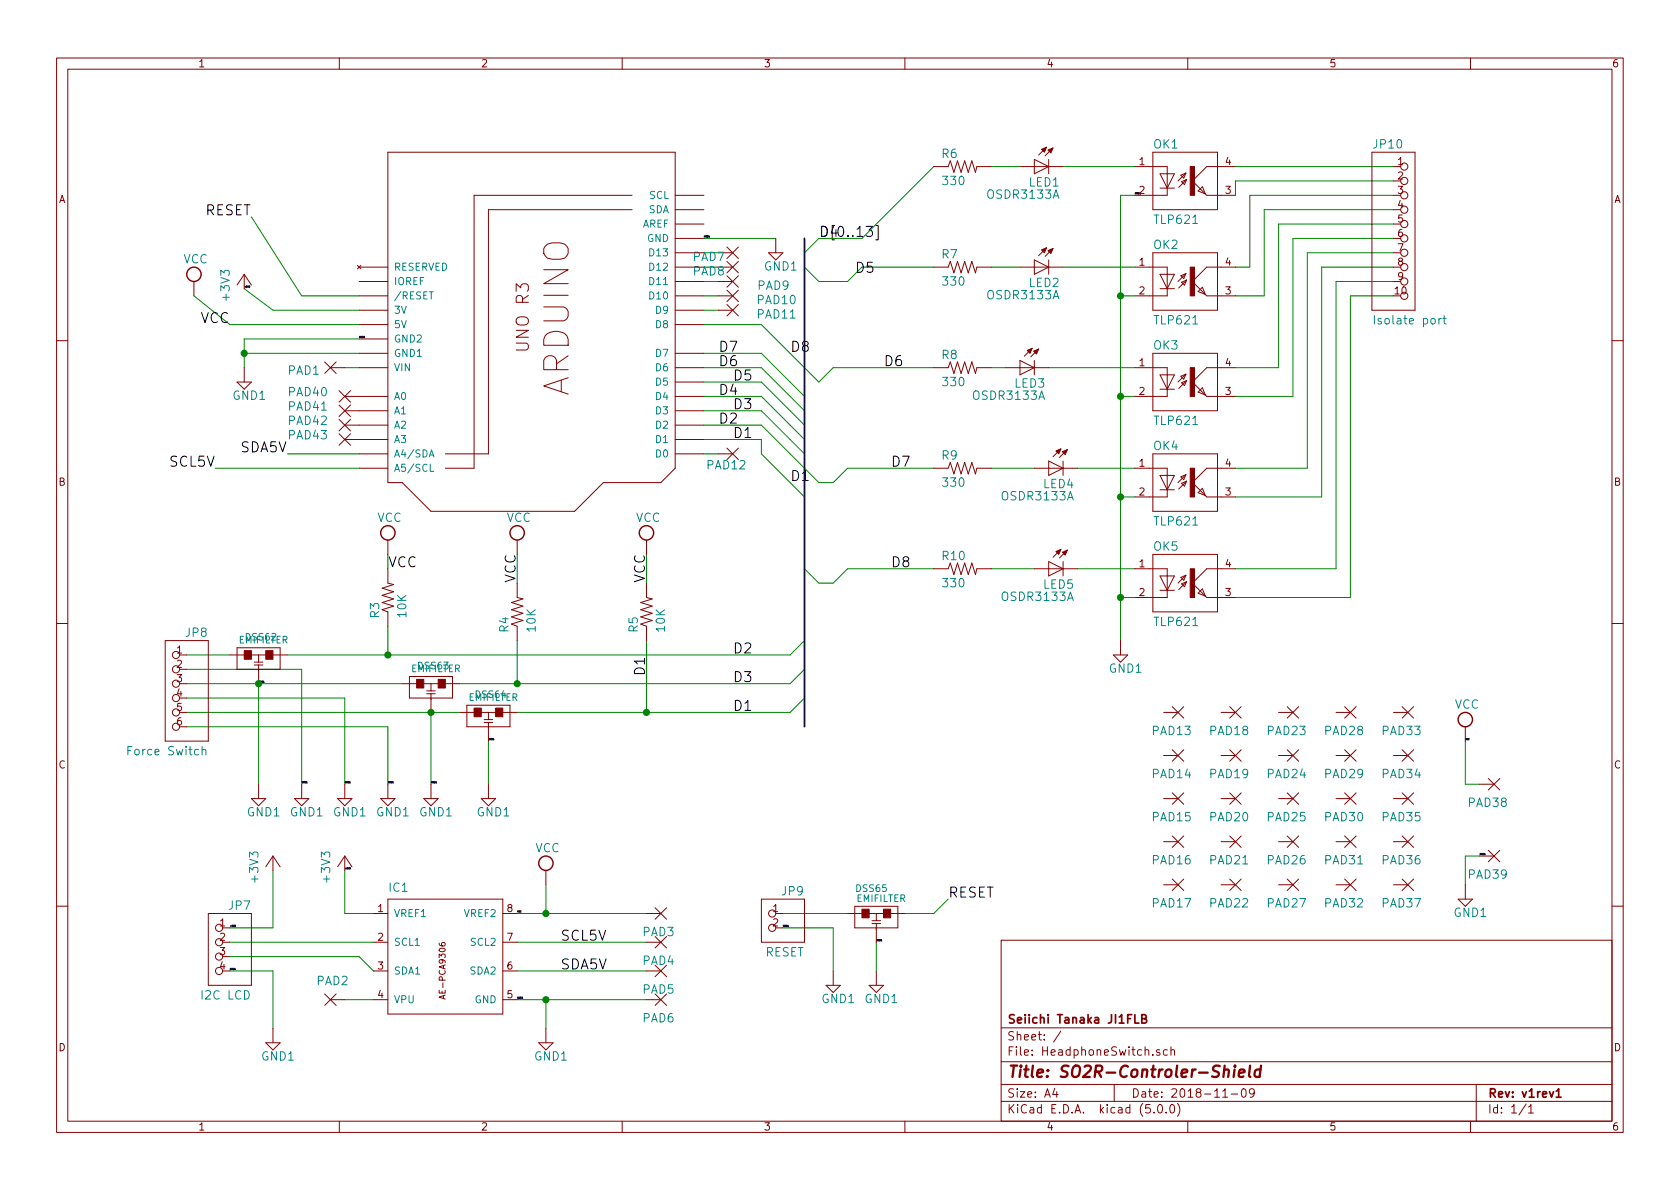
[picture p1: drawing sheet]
<svg xmlns="http://www.w3.org/2000/svg" width="297mm" height="210mm" viewBox="0 0 297 210" stroke-linecap="round" stroke-linejoin="round" font-family="sans-serif">
<g fill="none" stroke="#840000" stroke-width=".18">
<path d="M10 10.3h277v189.9h-277zM12 12.2h273v186.1h-273zM60 10.3v1.9M110 10.3v1.9M160 10.3v1.9M210 10.3v1.9M260 10.3v1.9M68.6 26.9h50.8v55.9l-2.6 2.5h-10.1l-5.1 5.1h-25.4l-5.1-5.1h-2.5zM111.8 34.5h-28v48.3h-5.1M111.8 37.1h-25.4v43.2h-7.7M119.4 37.1h5.1M119.4 34.5h5.1"/>
<path d="M119.4 39.6h5.1M165.1 29.5h2.5l.4-1.1 .7 2.1 .6-2.1 .6 2.1 .7-2.1 .6 2.1 .6-2.1 .7 2.1 .2-1h2.6M180.3 29.5h7.7M182.9 28.2l2.5 1.3-2.5 1.2zM185 26l-1.4 1.4M185.4 28.2v2.5M186.2 26.2l-1.4 1.4M200.7 29.5h5.7v5h-5.7M203.8 26.9h11.5v10.2h-11.5zM205.1 33.3h2.5M205.1 30.7h2.5l-1.2 2.6zM208.8 31l.9-.4-.4 .9z"/>
<path d="M208.9 32.1l.9-.4-.4 .9zM209.7 30.6l-1.4 1.4M209.8 31.7l-1.4 1.4M211.8 33.8l.8-.8 .5 1.3zM218.4 29.5h-5l-2.6 2.5 2.6 2.5h5M242.6 26.9h7.6v28h-7.6zM246.4 29.5h1.2M246.4 37.1h1.2M246.4 34.5h1.2M246.4 32h1.2M246.4 39.6h1.2M34.3 49.8v2.5"/>
<path d="M43.2 48.5l-1.3 1.9M43.2 48.5l1.2 1.9M43.2 48.5v2.5M63.2 46.9l.6 .6M63.5 47.2h5.1M63.5 54.9h5.1M63.5 52.3h5.1M63.5 49.8h5.1M63.5 57.4h5.1M63.5 59.9h5.1M63.8 46.9l-.6 .6M119.4 47.2h5.1"/>
<path d="M119.4 54.9h5.1M119.4 44.7h5.1M119.4 52.3h5.1M119.4 42.2h5.1M119.4 49.8h5.1M119.4 57.4h5.1M127 47.2h2.5M127 54.9h2.5M127 44.7h2.5M127 52.3h2.5M127 49.8h2.5M128.5 51.3l2.1 2"/>
<path d="M128.5 48.8l2.1 2M128.5 46.2l2.1 2.1M128.5 43.7l2.1 2M128.5 53.8l2.1 2.1M130.6 51.3l-2.1 2M130.6 48.8l-2.1 2M130.6 46.2l-2.1 2.1M130.6 43.7l-2.1 2M130.6 53.8l-2.1 2.1M135.9 44.7h2.5l-1.2 1.3zM137.2 42.2v2.5M165.1 47.2h2.5l.4-1 .7 2.1 .6-2.1 .6 2.1 .7-2.1 .6 2.1 .6-2.1 .7 2.1 .2-1.1h2.6"/>
<path d="M180.3 47.2h7.7M182.9 46l2.5 1.2-2.5 1.3zM185 43.8l-1.4 1.4M185.4 46v2.5M186.2 43.9l-1.4 1.4M200.7 47.2h5.7v5.1h-5.7M203.8 44.7h11.5v10.2h-11.5zM205.1 51h2.5M205.1 48.5h2.5l-1.2 2.5zM208.8 48.8l.9-.4-.4 .9zM208.9 49.9l.9-.4-.4 .9zM209.7 48.4l-1.4 1.4"/>
<path d="M209.8 49.5l-1.4 1.4M211.8 51.6l.8-.8 .5 1.3zM218.4 47.2h-5l-2.6 2.6 2.6 2.5h5M246.4 47.2h1.2M246.4 44.7h1.2M246.4 42.2h1.2M246.4 49.8h1.2M10 60.2h2M41.9 67.6h2.5l-1.2 1.2zM43.2 65v2.6M57.4 64l2 2M58.4 65h2.6"/>
<path d="M59.4 64l-2 2M59.9 69.1l2.1 2M59.9 71.6l2.1 2.1M59.9 74.2l2.1 2M59.9 76.7l2.1 2M61 72.6h7.6M61 70.1h7.6M61 75.2h7.6M61 77.7h7.6M62 69.1l-2.1 2M62 71.6l-2.1 2.1M62 74.2l-2.1 2"/>
<path d="M62 76.7l-2.1 2M63.5 65h5.1M63.5 62.5h5.1M119.4 65h5.1M119.4 72.6h5.1M119.4 62.5h5.1M119.4 70.1h5.1M119.4 67.6h5.1M119.4 75.2h5.1M119.4 77.7h5.1M128.5 79.2l2.1 2.1M130.6 79.2l-2.1 2.1"/>
<path d="M165.1 65h2.5l.4-1 .7 2 .6-2 .6 2 .7-2 .6 2 .6-2 .7 2 .2-1h2.6M177.8 65h7.6M180.3 63.7l2.6 1.3-2.6 1.3zM182.5 61.6l-1.4 1.4M182.9 63.7v2.6M183.6 61.7l-1.4 1.4M187.6 79.4l-1.4 1.4M188.7 79.5l-1.4 1.4M200.7 65h5.7v5.1h-5.7M203.8 62.5h11.5v10.1h-11.5zM205.1 68.8h2.5M205.1 66.3h2.5l-1.2 2.5z"/>
<path d="M208.8 66.5l.9-.3-.4 .9zM208.9 67.7l.9-.4-.4 .9zM209.7 66.2l-1.4 1.4M209.8 67.3l-1.4 1.4M211.8 69.3l.8-.7 .5 1.2zM218.4 65h-5l-2.6 2.6 2.6 2.5h5M285 60.2h2M63.5 82.8h5.1M63.5 80.3h5.1M68.6 95.5v2.5M91.4 95.5v2.5M114.3 95.5v2.5"/>
<path d="M119.4 80.3h5.1M127 80.3h2.5M165.1 82.8h2.5l.4-1 .7 2 .6-2 .6 2 .7-2 .6 2 .6-2 .7 2 .2-1h2.6M182.9 82.8h7.6M185.4 81.5l2.6 1.3-2.6 1.3zM185.4 99.3l2.6 1.3-2.6 1.2zM187.6 97.1l-1.4 1.4M188 81.5v2.6M188 99.3v2.5M188.7 97.3l-1.4 1.4M200.7 82.8h5.7v5.1h-5.7M203.8 80.3h11.5v10.1h-11.5z"/>
<path d="M203.8 98h11.5v10.2h-11.5zM205.1 86.6h2.5M205.1 84.1h2.5l-1.2 2.5zM208.8 84.3l.9-.4-.4 .9zM208.9 85.5l.9-.4-.4 .9zM209.7 83.9l-1.4 1.4M209.8 85.1l-1.4 1.4M211.8 87.1l.8-.7 .5 1.2zM218.4 82.8h-5l-2.6 2.5 2.6 2.6h5M10 110.3h2M29.2 113.3h7.6v17.8h-7.6zM31.7 115.8h1.3"/>
<path d="M31.7 118.4h1.3M40.6 115.8h2.6M41.9 114.5h7.6v3.9h-7.6zM44.4 115.8h2.6M45 117.1h1.5M45 117.6h1.5M45.7 115.8v1.3M45.7 117.6v3.3M48.3 115.8h2.5M68.6 100.6v2.5l1 .3-2 .6 2 .6-2 .7 2 .6-2 .6 2 .7-2 .6 1 .4v2.5M72.4 119.6h7.6v3.8h-7.6zM91.4 103.1v2.6l1.1 .2-2.1 .6 2.1 .7-2.1 .6 2.1 .7-2.1 .6 2.1 .6-2.1 .7 1 .3v2.6"/>
<path d="M114.3 103.1v2.6l1 .2-2 .6 2 .7-2 .6 2 .7-2 .6 2 .6-2 .7 1 .3v2.6M165.1 100.6h2.5l.4-1 .7 2 .6-2 .6 2 .7-2 .6 2 .6-2 .7 2 .2-1h2.6M182.9 100.6h7.6M196.8 115.8h2.6l-1.3 1.3zM198.1 113.3v2.5M200.7 100.6h5.7v5.1h-5.7M205.1 104.4h2.5M205.1 101.8h2.5l-1.2 2.6zM208.8 102.1l.9-.4-.4 .9zM208.9 103.2l.9-.3-.4 .9zM209.7 101.7l-1.4 1.4M209.8 102.9l-1.4 1.4"/>
<path d="M211.8 104.9l.8-.8 .5 1.3zM218.4 100.6h-5l-2.6 2.5 2.6 2.6h5M285 110.3h2M31.7 120.9h1.3M31.7 123.4h1.3M31.7 126h1.3M31.7 128.5h1.3M45.7 138.7v2.5M53.3 138.7v2.5M61 138.7v2.5M68.6 138.7v2.5M71.1 120.9h2.6"/>
<path d="M74.9 120.9h2.6M75.4 122.2h1.6M75.4 122.7h1.6M76.2 120.9v1.3M76.2 122.7v3.3M76.2 138.7v2.5M78.7 120.9h2.6M81.3 126h2.5M82.5 124.7h7.7v3.8h-7.7zM85.1 126h2.5M85.6 127.2h1.5M85.6 127.8h1.5"/>
<path d="M86.4 126v1.2M86.4 127.8v3.3M86.4 138.7v2.5M88.9 126h2.5M205.7 126h2.6M205.7 133.6h2.6M207.3 125l2 2M207.3 132.6l2 2M209.3 125l-2 2M209.3 132.6l-2 2M215.9 126h2.5M215.9 133.6h2.5"/>
<path d="M217.4 125l2.1 2M217.4 132.6l2.1 2M219.5 125l-2.1 2M219.5 132.6l-2.1 2M226.1 126h2.5M226.1 133.6h2.5M227.6 125l2 2M227.6 132.6l2 2M229.6 125l-2 2M229.6 132.6l-2 2M236.2 126h2.6M236.2 133.6h2.6"/>
<path d="M237.7 125l2.1 2M237.7 132.6l2.1 2M239.8 125l-2.1 2M239.8 132.6l-2.1 2M246.4 126h2.5M246.4 133.6h2.5M247.9 125l2 2M247.9 132.6l2 2M249.9 125l-2 2M249.9 132.6l-2 2M259.1 128.5v2.6M261.6 138.7h2.6"/>
<path d="M263.1 137.7l2.1 2M265.2 137.7l-2.1 2M44.4 141.2h2.6l-1.3 1.3zM48.3 151.4l-1.3 1.9M48.3 151.4l1.2 1.9M48.3 151.4v2.5M52.1 141.2h2.5l-1.3 1.3zM59.7 141.2h2.5l-1.2 1.3zM61 151.4l-1.3 1.9M61 151.4l1.2 1.9M61 151.4v2.5M67.3 141.2h2.5l-1.2 1.3z"/>
<path d="M68.6 159h20.3v20.3h-20.3zM74.9 141.2h2.6l-1.3 1.3zM85.1 141.2h2.5l-1.2 1.3zM96.5 153.9v2.6M134.6 159h7.6v7.6h-7.6zM205.7 141.2h2.6M205.7 148.8h2.6M205.7 156.5h2.6M207.3 140.2l2 2M207.3 147.8l2 2.1M207.3 155.4l2 2.1M209.3 155.4l-2 2.1"/>
<path d="M209.3 140.2l-2 2M209.3 147.8l-2 2.1M215.9 141.2h2.5M215.9 148.8h2.5M215.9 156.5h2.5M217.4 140.2l2.1 2M217.4 147.8l2.1 2.1M217.4 155.4l2.1 2.1M219.5 140.2l-2.1 2M219.5 147.8l-2.1 2.1M219.5 155.4l-2.1 2.1M226.1 141.2h2.5"/>
<path d="M226.1 148.8h2.5M226.1 156.5h2.5M227.6 140.2l2 2M227.6 147.8l2 2.1M227.6 155.4l2 2.1M229.6 140.2l-2 2M229.6 147.8l-2 2.1M229.6 155.4l-2 2.1M236.2 141.2h2.6M236.2 148.8h2.6M236.2 156.5h2.6M237.7 140.2l2.1 2"/>
<path d="M237.7 147.8l2.1 2.1M237.7 155.4l2.1 2.1M239.8 140.2l-2.1 2M239.8 147.8l-2.1 2.1M239.8 155.4l-2.1 2.1M246.4 141.2h2.5M246.4 148.8h2.5M246.4 156.5h2.5M247.9 140.2l2 2M247.9 147.8l2 2.1M247.9 155.4l2 2.1M249.9 140.2l-2 2"/>
<path d="M249.9 147.8l-2 2.1M249.9 155.4l-2 2.1M257.8 159h2.5l-1.2 1.3zM259.1 156.5v2.5M261.6 151.4h2.6M263.1 150.4l2.1 2M265.2 150.4l-2.1 2M10 160.2h2M36.8 161.5h7.6v12.7h-7.6zM39.4 166.6h1.2M39.4 171.7h1.2M39.4 164.1h1.2"/>
<path d="M39.4 169.2h1.2M57.4 175.8l2 2M58.4 176.8h2.6M59.4 175.8l-2 2M66 161.5h2.6M66 166.6h2.6M66 171.7h2.6M66 176.8h2.6M77.6 166.8l.1 .3 .2 .1 .6 .1 .2-.2-.1-.4-.5 .1v.3l.2 .2M78.7 176l-1.1 .3 1.1 .4M88.9 161.5h2.5M88.9 166.6h2.5"/>
<path d="M88.9 171.7h2.5M88.9 176.8h2.5M114.3 161.5h2.5M114.3 166.6h2.5M114.3 171.7h2.5M114.3 176.8h2.5M115.8 160.5l2.1 2.1M115.8 165.6l2.1 2M115.8 170.7l2.1 2M115.8 175.8l2.1 2M117.9 175.8l-2.1 2M117.9 160.5l-2.1 2.1"/>
<path d="M117.9 165.6l-2.1 2M117.9 170.7l-2.1 2M137.2 161.5h1.2M137.2 164.1h1.2M146 174.2h2.6l-1.3 1.3zM147.3 171.7v2.5M149.9 161.5h2.5M151.1 160.3h7.6v3.8h-7.6zM153.7 161.5h2.5M153.7 174.2h2.5l-1.3 1.3zM154.2 162.8h1.5M154.2 163.3h1.5"/>
<path d="M154.9 161.5v1.3M154.9 163.3v3.3M154.9 171.7v2.5M157.5 161.5h2.5M177 166.3h108v32h-108zM285 160.2h2M47 184.4h2.5l-1.2 1.3zM48.3 181.9v2.5M60 198.3v1.9M95.2 184.4h2.6l-1.3 1.3zM96.5 181.9v2.5M110 198.3v1.9"/>
<path d="M160 198.3v1.9M177 194.8h108M177 191.8h108M177 187.8h108M177 181.8h108M186.5 192.5l-.4 1h1M186.8 193v1M187.6 182.3l-1.3 2M197 191.8v3M203.8 186.5v.1M204 196.7v.1M204.8 195.5l.4-.2a.94 .94 0 0 1 0 1.5 .79 .79 0 0 1-.4-1.3z"/>
<path d="M205.1 185.7l-.4-.1-.2 .2v.2l.6 .2v.3h-.6M206.2 196.7v.1M206.4 185.7l-.4-.1-.3 .3 .1 .6h.6M207 195.4l.3-.1a.94 .94 0 0 1 0 1.5 .82 .82 0 0 1-.3-1.4zM207 185.7l.3-.1 .3 .1 .1 .9M207 185.1v1.5M208.2 195.1a1.71 1.71 0 0 1 0 2.3M210 198.3v1.9M216.2 194h.8M217.7 193.5h1.1M219.6 192.7l.4-.2a.94 .94 0 0 1 0 1.5 .82 .82 0 0 1-.4-1.3zM221.8 193.2l-.3 .3h-.3l-.3-.3v-.4l.2-.2 .4-.1 .2 .2a1.13 1.13 0 0 1-.2 1.2l-.4 .1"/>
<path d="M260 198.3v1.9M261 191.8v6.5M269.8 195.2l-1.2 2M270.3 195.8l.4-.5v1.5M270.3 196.8h.8"/>
<circle cx="248.3" cy="34.5" r=".63"/>
<circle cx="248.3" cy="29.5" r=".63"/>
<circle cx="248.3" cy="37.1" r=".63"/>
<circle cx="248.3" cy="39.6" r=".63"/>
<circle cx="248.3" cy="32" r=".63"/>
<circle cx="248.3" cy="52.3" r=".63"/>
<circle cx="248.3" cy="42.2" r=".63"/>
<circle cx="248.3" cy="47.2" r=".63"/>
<circle cx="248.3" cy="49.8" r=".63"/>
<circle cx="248.3" cy="44.7" r=".63"/>
<circle cx="31.1" cy="118.4" r=".63"/>
<circle cx="31.1" cy="115.8" r=".63"/>
<circle cx="31.1" cy="123.4" r=".63"/>
<circle cx="31.1" cy="120.9" r=".63"/>
<circle cx="31.1" cy="126" r=".63"/>
<circle cx="31.1" cy="128.5" r=".63"/>
<circle cx="38.7" cy="166.6" r=".63"/>
<circle cx="38.7" cy="169.2" r=".63"/>
<circle cx="38.7" cy="164.1" r=".63"/>
<circle cx="38.7" cy="171.7" r=".63"/>
<circle cx="136.5" cy="161.5" r=".63"/>
<circle cx="136.5" cy="164.1" r=".63"/>
</g>
<path d="M200.7 179.4v1.5h.7M201.9 180.1h.5l.2-.1 .1-.3-.3-.3h-.5v1.5h.6l.2-.3a.41 .41 0 0 0-.3-.5M275.2 193l.4-.5v1.5M275.2 194h.8" fill="none" stroke="#840000" stroke-width=".3"/>
<path d="M216.4 189.3a.52 .52 0 0 1 .9 .1l-.2 1M218.3 189.1l-.2 1.3M218.4 188.4l-.1 .2M219 189.8l1-.2v-.4l-.6-.1-.3 .3v.9l.2 .1 .5-.1M221 188.4l-.2 1.8 .3 .2M222.9 189.2a.68 .68 0 0 0-1 .3l-.1 .6 .1 .2 .2 .1 .6-.1M223 188.4l-.3 2" fill="none" stroke="#840000" stroke-width=".41"/>
<path d="M154.8 39.9h.5v2.5h-.5M44 50.6h.2l-.1 .1v.1h-.1M153.1 40h1.2l-.7 .7a.49 .49 0 0 1 .7 .3v.5l-.2 .2-.7 .1-.3-.1M61.8 153.4h.2l-.2 .1 .1 .2h-.1M41.5 163.6h.1l-.1 .1 .1 .1h-.1" fill="none" stroke="#000" stroke-width=".18"/>
<g fill="none" stroke="#008400" stroke-width=".18">
<path d="M44.4 38.3l8.9 14h10.2M165.1 29.5l-12.7 12.7h-7.6l-2.6 2.5M175.3 29.5h5M188 29.5h12.7M200.7 34.5h-2.6v78.8M218.4 29.5h28M246.4 34.5h-25.4v12.7h-2.6M246.4 32h-28v2.5M246.4 37.1h-22.9v15.2h-5.1M246.4 39.6h-20.3v25.4h-7.7M34.3 52.3l6.3 5.1h22.9M43.2 51l5.1 3.9h15.2"/>
<path d="M63.5 59.9h-20.3v5.1M124.5 52.3h2.5M124.5 57.4h10.1l10.2 10.2 2.5-2.6h17.8M124.5 42.2h12.7M124.5 49.8h2.5M124.5 54.9h2.5M142.2 47.2l2.6 2.6h5.1l2.5-2.6h12.7M175.3 47.2h5M188 47.2h12.7M198.1 52.3h2.6M246.4 47.2h-12.7v40.7h-15.3M246.4 44.7h-15.3v38.1h-12.7"/>
<path d="M246.4 49.8h-10.2v50.8h-17.8M246.4 52.3h-7.6v53.4h-20.4M246.4 42.2h-17.8v27.9h-10.2M43.2 62.5h20.3M61 65h2.5M124.5 75.2h10.1l10.2 10.1h2.5l2.6-2.5h15.2M124.5 65h10.1l7.6 7.6M124.5 70.1h10.1l7.6 7.6M124.5 67.6h10.1l7.6 7.6M124.5 72.6h10.1l7.6 7.7M124.5 77.7h10.1v2.6l7.6 7.6M124.5 62.5h10.1l7.6 7.6"/>
<path d="M175.3 65h2.5M185.4 65h15.3M198.1 70.1h2.6M38.1 82.8h25.4M50.8 80.3h12.7M91.4 98v5.1M114.3 98v5.1M124.5 80.3h2.5M175.3 82.8h7.6M190.5 82.8h10.2M198.1 87.9h2.6M33 115.8h7.6"/>
<path d="M33 118.4h20.3v20.3M68.6 110.7v5.1M91.4 113.3v7.6M114.3 113.3v12.7M142.2 100.6l2.6 2.5h2.5l2.6-2.5h15.2M142.2 113.3l-2.5 2.5h-88.9M142.2 118.4l-2.5 2.5h-58.4M175.3 100.6h7.6M190.5 100.6h10.2M198.1 105.7h2.6M33 123.4h28v15.3M33 128.5h35.6v10.2"/>
<path d="M33 120.9h38.1M33 126h48.3M45.7 120.9v17.8M76.2 126v12.7M86.4 131.1v7.6M142.2 123.4l-2.5 2.6h-48.3M259.1 131.1v7.6h2.5M48.3 153.9v10.2h-7.7M61 153.9v7.6h5M96.5 156.5v5M167.6 159l-2.5 2.5h-5.1M261.6 151.4h-2.5v5.1"/>
<path d="M40.6 171.7h7.7v10.2M40.6 166.6h25.4M40.6 169.2h22.9l2.5 2.5M61 176.8h5M91.4 161.5h22.9M91.4 171.7h22.9M91.4 166.6h22.9M91.4 176.8h22.9M96.5 176.8v5.1M138.4 161.5h11.5M138.4 164.1h8.9v7.6M154.9 166.6v5.1"/>
</g>
<g fill="#008400" stroke="#008400" stroke-width=".25">
<circle cx="68.6" cy="115.8" r=".51"/>
<circle cx="91.4" cy="120.9" r=".51"/>
<circle cx="114.3" cy="126" r=".51"/>
<circle cx="43.2" cy="62.5" r=".51"/>
<circle cx="96.5" cy="176.8" r=".51"/>
<circle cx="198.1" cy="52.3" r=".51"/>
<circle cx="198.1" cy="70.1" r=".51"/>
<circle cx="198.1" cy="87.9" r=".51"/>
<circle cx="198.1" cy="105.7" r=".51"/>
<circle cx="96.5" cy="161.5" r=".51"/>
<circle cx="45.7" cy="120.9" r=".51"/>
<circle cx="76.2" cy="126" r=".51"/>
</g>
<g fill="#840000" stroke="#840000" stroke-width=".18">
<path d="M184.1 26.4l.9-.4-.3 .9z"/>
<path d="M185.3 26.5l.9-.3-.4 .8z"/>
<path d="M184.1 44.2l.9-.4-.3 .9z"/>
<path d="M185.3 44.3l.9-.4-.4 .9z"/>
<path d="M181.6 62l.9-.4-.4 .9z"/>
<path d="M182.8 62.1l.8-.4-.3 .9z"/>
<path d="M186.7 79.8l.9-.4-.4 .9z"/>
<path d="M187.8 79.9l.9-.4-.4 .9z"/>
<path d="M186.7 97.5l.9-.4-.4 .9z"/>
<path d="M187.8 97.7l.9-.4-.4 .9z"/>
<path d="M210.4 29.5h.8v5h-.8z"/>
<path d="M210.4 47.2h.8v5.1h-.8z"/>
<path d="M210.4 65h.8v5.1h-.8z"/>
<path d="M210.4 82.8h.8v5.1h-.8z"/>
<path d="M210.4 100.6h.8v5.1h-.8z"/>
<path d="M43.2 115.1h1.2v1.5h-1.2z"/>
<path d="M47 115.1h1.3v1.5h-1.3z"/>
<path d="M73.7 120.1h1.2v1.6h-1.2z"/>
<path d="M77.5 120.1h1.2v1.6h-1.2z"/>
<path d="M83.8 125.2h1.3v1.5h-1.3z"/>
<path d="M87.6 125.2h1.3v1.5h-1.3z"/>
<path d="M152.4 160.8h1.3v1.5h-1.3z"/>
<path d="M156.2 160.8h1.3v1.5h-1.3z"/>
</g>
<path d="M75.9 51.6h.7M243 55.8v1.5M254.8 56.3l-.4 .3M255.1 56.3h.6M255.3 55.8v1.3l.4 .2M75.9 80.8l.4-1.3 .4 1.3M76 80.5h.6M76.1 82.1v1.3h.6M35.7 132.6h.1a.37 .37 0 0 1 .6 .1v.8M35.7 132v1.5" fill="none" stroke="#008484" stroke-width=".18"/>
<g fill="none" stroke="#840000" stroke-width=".25">
<circle cx="34.3" cy="48.5" r="1.27"/>
<circle cx="68.6" cy="94.2" r="1.27"/>
<circle cx="91.4" cy="94.2" r="1.27"/>
<circle cx="114.3" cy="94.2" r="1.27"/>
<circle cx="259.1" cy="127.2" r="1.27"/>
<circle cx="96.5" cy="152.6" r="1.27"/>
</g>
<path d="M142.2 42.2v86.3" fill="none" stroke="#000084" stroke-width=".3"/>
<text font-size="6" fill="#840000" x="100.7" y="70.1" transform="rotate(-90 100.7 70.1)">ARDUINO</text>
<text font-size="3" fill="#840000" x="93.5" y="61.8" transform="rotate(-90 93.5 61.8)">UNO R3</text>
<text font-size="2.8" fill="#840000" x="178" y="190.5">Title: SO2R-Controler-Shield</text>
<g font-size="2.5">
<text x="36.2" y="38.1">RESET</text>
<text x="144.8" y="41.9">D[0..13]</text>
<text x="144.8" y="41.9">D4</text>
<text x="151.1" y="48.3">D5</text>
<text x="35.4" y="57.1">VCC</text>
<text x="127" y="64.8">D6</text>
<text x="127" y="62.2">D7</text>
<text x="139.7" y="62.2">D8</text>
<text x="156.2" y="64.8">D6</text>
<text x="127" y="69.8">D4</text>
<text x="129.5" y="67.3">D5</text>
<text x="127" y="74.9">D2</text>
<text x="129.5" y="72.4">D3</text>
<text x="129.5" y="77.5">D1</text>
<text x="30.1" y="82.5">SCL5V</text>
<text x="42.5" y="80">SDA5V</text>
<text x="157.5" y="82.5">D7</text>
<text x="139.7" y="85.1">D1</text>
<text x="68.6" y="100.3">VCC</text>
<text x="157.5" y="100.3">D8</text>
<text x="91.2" y="103.1" transform="rotate(-90 91.2 103.1)">VCC</text>
<text x="114" y="103.1" transform="rotate(-90 114 103.1)">VCC</text>
<text x="114" y="119.6" transform="rotate(-90 114 119.6)">D1</text>
<text x="129.5" y="115.6">D2</text>
<text x="129.5" y="120.6">D3</text>
<text x="129.5" y="125.7">D1</text>
<text x="167.6" y="158.7">RESET</text>
<text x="99.1" y="166.4">SCL5V</text>
<text x="99.1" y="171.4">SDA5V</text>
</g>
<g font-size="2.1" fill="#008484">
<text x="166.6" y="27.9">R6</text>
<text x="204" y="26.3">OK1</text>
<text x="243" y="26.3">JP10</text>
<text x="166.9" y="32.7">330</text>
<text x="174.8" y="35.1">OSDR3133A</text>
<text x="182" y="33">LED1</text>
<text x="204.3" y="39.6">TLP621</text>
<text x="32.4" y="46.6">VCC</text>
<text x="122.6" y="46.2">PAD7</text>
<text x="135.2" y="47.8">GND1</text>
<text x="166.6" y="45.7">R7</text>
<text x="204" y="44">OK2</text>
<text x="40.6" y="53" transform="rotate(-90 40.6 53)">+3V3</text>
<text x="122.6" y="48.7">PAD8</text>
<text x="134" y="53.8">PAD10</text>
<text x="134" y="51.3">PAD9</text>
<text x="166.9" y="50.5">330</text>
<text x="174.8" y="52.9">OSDR3133A</text>
<text x="182" y="50.8">LED2</text>
<text x="134" y="56.3">PAD11</text>
<text x="204.3" y="57.4">TLP621</text>
<text x="243.6" y="57.4">Isolate port</text>
<text x="166.6" y="63.5">R8</text>
<text x="204" y="61.8">OK3</text>
<text x="41.2" y="70.7">GND1</text>
<text x="51" y="66.3">PAD1</text>
<text x="51.1" y="70.1">PAD40</text>
<text x="166.9" y="68.3">330</text>
<text x="172.3" y="70.7">OSDR3133A</text>
<text x="179.4" y="68.5">LED3</text>
<text x="51.1" y="72.6">PAD41</text>
<text x="51.1" y="75.2">PAD42</text>
<text x="51.1" y="77.7">PAD43</text>
<text x="204.3" y="75.2">TLP621</text>
<text x="125.1" y="83">PAD12</text>
<text x="166.6" y="81.3">R9</text>
<text x="204" y="79.6">OK4</text>
<text x="166.9" y="86.1">330</text>
<text x="177.3" y="88.5">OSDR3133A</text>
<text x="184.5" y="86.3">LED4</text>
<text x="66.7" y="92.3">VCC</text>
<text x="89.6" y="92.3">VCC</text>
<text x="112.4" y="92.3">VCC</text>
<text x="204.3" y="92.9">TLP621</text>
<text x="166.7" y="99.1">R10</text>
<text x="204" y="97.4">OK5</text>
<text x="166.9" y="103.9">330</text>
<text x="177.3" y="106.3">OSDR3133A</text>
<text x="184.5" y="104.1">LED5</text>
<text x="32.9" y="112.6">JP8</text>
<text x="67.1" y="109.2" transform="rotate(-90 67.1 109.2)">R3</text>
<text x="71.9" y="109.1" transform="rotate(-90 71.9 109.1)">10K</text>
<text x="89.9" y="111.8" transform="rotate(-90 89.9 111.8)">R4</text>
<text x="94.7" y="111.7" transform="rotate(-90 94.7 111.7)">10K</text>
<text x="112.8" y="111.8" transform="rotate(-90 112.8 111.8)">R5</text>
<text x="117.6" y="111.7" transform="rotate(-90 117.6 111.7)">10K</text>
<text x="204.3" y="110.7">TLP621</text>
<text x="196.1" y="119">GND1</text>
<text x="257.2" y="125.3">VCC</text>
<text x="203.8" y="130">PAD13</text>
<text x="214" y="130">PAD18</text>
<text x="224.1" y="130">PAD23</text>
<text x="234.3" y="130">PAD28</text>
<text x="244.4" y="130">PAD33</text>
<text x="23" y="133.6">Force Switch</text>
<text x="203.8" y="137.6">PAD14</text>
<text x="214" y="137.6">PAD19</text>
<text x="224.1" y="137.6">PAD24</text>
<text x="234.3" y="137.6">PAD29</text>
<text x="244.4" y="137.6">PAD34</text>
<text x="259.7" y="142.7">PAD38</text>
<text x="43.7" y="144.4">GND1</text>
<text x="51.4" y="144.4">GND1</text>
<text x="59" y="144.4">GND1</text>
<text x="66.6" y="144.4">GND1</text>
<text x="74.2" y="144.4">GND1</text>
<text x="84.4" y="144.4">GND1</text>
<text x="203.8" y="145.2">PAD15</text>
<text x="214" y="145.2">PAD20</text>
<text x="224.1" y="145.2">PAD25</text>
<text x="234.3" y="145.2">PAD30</text>
<text x="244.4" y="145.2">PAD35</text>
<text x="45.7" y="155.8" transform="rotate(-90 45.7 155.8)">+3V3</text>
<text x="58.4" y="155.8" transform="rotate(-90 58.4 155.8)">+3V3</text>
<text x="94.6" y="150.7">VCC</text>
<text x="203.8" y="152.9">PAD16</text>
<text x="214" y="152.9">PAD21</text>
<text x="224.1" y="152.9">PAD26</text>
<text x="234.3" y="152.9">PAD31</text>
<text x="244.4" y="152.9">PAD36</text>
<text x="259.7" y="155.4">PAD39</text>
<text x="40.5" y="160.9">JP7</text>
<text x="68.8" y="157.7">IC1</text>
<text x="138.3" y="158.3">JP9</text>
<text x="203.8" y="160.5">PAD17</text>
<text x="214" y="160.5">PAD22</text>
<text x="224.1" y="160.5">PAD27</text>
<text x="234.3" y="160.5">PAD32</text>
<text x="244.4" y="160.5">PAD37</text>
<text x="113.7" y="165.6">PAD3</text>
<text x="257.1" y="162.1">GND1</text>
<text x="113.7" y="170.6">PAD4</text>
<text x="135.3" y="169.1">RESET</text>
<text x="35.8" y="176.8">I2C LCD</text>
<text x="56" y="174.2">PAD2</text>
<text x="113.7" y="175.7">PAD5</text>
<text x="145.3" y="177.4">GND1</text>
<text x="153" y="177.4">GND1</text>
<text x="113.7" y="180.8">PAD6</text>
<text x="46.3" y="187.5">GND1</text>
<text x="94.5" y="187.5">GND1</text>
</g>
<g font-size="2.1" fill="#840000">
<text x="178" y="184">Sheet: /</text>
<text x="178" y="181">Seiichi Tanaka JI1FLB</text>
<text x="178" y="186.7">File: HeadphoneSwitch.sch</text>
<text x="178" y="196.9">KiCad E.D.A. kicad (5.0.0)</text>
<text x="178" y="194.1">Size: A4</text>
<text x="200" y="194.1">Date: 2018-11-09</text>
<text x="263" y="194.1">Rev: v1rev1</text>
<text x="263" y="196.9">Id: 1/1</text>
</g>
<g font-size="1.8" fill="#840000">
<text x="35" y="11.9">1</text>
<text x="85" y="11.9">2</text>
<text x="135" y="11.9">3</text>
<text x="185" y="11.9">4</text>
<text x="235" y="11.9">5</text>
<text x="285" y="11.9">6</text>
<text x="201.4" y="29.2">1</text>
<text x="216.7" y="29.2">4</text>
<text x="247.2" y="29.2">1</text>
<text x="10.4" y="35.9">A</text>
<text x="201.4" y="34.3">2</text>
<text x="216.7" y="34.3">3</text>
<text x="247.2" y="31.7">2</text>
<text x="247.2" y="34.3">3</text>
<text x="285.4" y="35.9">A</text>
<text x="247.2" y="36.8">4</text>
<text x="247.2" y="39.4">5</text>
<text x="247.2" y="41.9">6</text>
<text x="201.4" y="47">1</text>
<text x="216.7" y="47">4</text>
<text x="247.2" y="44.4">7</text>
<text x="247.2" y="47">8</text>
<text x="201.4" y="52.1">2</text>
<text x="216.7" y="52.1">3</text>
<text x="246.7" y="52.1">10</text>
<text x="247.2" y="49.5">9</text>
<text x="201.4" y="64.8">1</text>
<text x="216.7" y="64.8">4</text>
<text x="201.4" y="69.8">2</text>
<text x="216.7" y="69.8">3</text>
<text x="201.4" y="82.5">1</text>
<text x="216.7" y="82.5">4</text>
<text x="10.4" y="85.9">B</text>
<text x="201.4" y="87.6">2</text>
<text x="216.7" y="87.6">3</text>
<text x="285.4" y="85.9">B</text>
<text x="201.4" y="100.3">1</text>
<text x="216.7" y="100.3">4</text>
<text x="201.4" y="105.4">2</text>
<text x="216.7" y="105.4">3</text>
<text x="31.3" y="115.6">1</text>
<text x="31.3" y="118.1">2</text>
<text x="31.3" y="120.6">3</text>
<text x="31.3" y="123.2">4</text>
<text x="31.3" y="125.7">5</text>
<text x="31.3" y="128.3">6</text>
<text x="10.4" y="135.9">C</text>
<text x="285.4" y="135.9">C</text>
<text x="66.8" y="161.3">1</text>
<text x="89.7" y="161.3">8</text>
<text x="136.7" y="161.3">1</text>
<text x="38.9" y="163.8">1</text>
<text x="38.9" y="166.4">2</text>
<text x="66.8" y="166.4">2</text>
<text x="89.7" y="166.4">7</text>
<text x="136.7" y="163.8">2</text>
<text x="38.9" y="168.9">3</text>
<text x="38.9" y="171.4">4</text>
<text x="66.8" y="171.4">3</text>
<text x="89.7" y="171.4">6</text>
<text x="66.8" y="176.5">4</text>
<text x="89.7" y="176.5">5</text>
<text x="10.4" y="185.9">D</text>
<text x="285.4" y="185.9">D</text>
<text x="35" y="199.9">1</text>
<text x="85" y="199.9">2</text>
<text x="135" y="199.9">3</text>
<text x="185" y="199.9">4</text>
<text x="235" y="199.9">5</text>
<text x="285" y="199.9">6</text>
</g>
<g font-size="1.8" fill="#008484">
<text x="114.8" y="35.2">SCL</text>
<text x="113.5" y="40.3">AREF</text>
<text x="114.6" y="37.7">SDA</text>
<text x="69.6" y="47.9">RESERVED</text>
<text x="114.4" y="42.8">GND</text>
<text x="115.1" y="47.9">D12</text>
<text x="115.1" y="45.3">D13</text>
<text x="69.6" y="50.4">IOREF</text>
<text x="69.6" y="53">/RESET</text>
<text x="115.1" y="53">D10</text>
<text x="115.1" y="50.4">D11</text>
<text x="69.6" y="55.5">3V</text>
<text x="69.6" y="58">5V</text>
<text x="116.1" y="58">D8</text>
<text x="116.1" y="55.5">D9</text>
<text x="69.6" y="63.1">GND1</text>
<text x="69.6" y="60.6">GND2</text>
<text x="69.6" y="65.7">VIN</text>
<text x="116.1" y="65.7">D6</text>
<text x="116.1" y="63.1">D7</text>
<text x="69.6" y="70.7">A0</text>
<text x="116.1" y="70.7">D4</text>
<text x="116.1" y="68.2">D5</text>
<text x="69.6" y="73.3">A1</text>
<text x="69.6" y="75.8">A2</text>
<text x="116.1" y="75.8">D2</text>
<text x="116.1" y="73.3">D3</text>
<text x="69.6" y="78.4">A3</text>
<text x="69.6" y="80.9">A4/SDA</text>
<text x="69.6" y="83.4">A5/SCL</text>
<text x="116.1" y="80.9">D0</text>
<text x="116.1" y="78.4">D1</text>
<text x="69.6" y="162.2">VREF1</text>
<text x="69.6" y="167.3">SCL1</text>
<text x="82.2" y="162.2">VREF2</text>
<text x="83.4" y="167.3">SCL2</text>
<text x="69.6" y="172.3">SDA1</text>
<text x="83.2" y="172.3">SDA2</text>
<text x="69.6" y="177.4">VPU</text>
<text x="83.9" y="177.4">GND</text>
</g>
<g font-size="1.7" fill="#008484">
<text x="42.2" y="113.8">EMIFILTER</text>
<text x="43.5" y="113.3">DSS62</text>
<text x="72.7" y="118.8">EMIFILTER</text>
<text x="74" y="118.3">DSS63</text>
<text x="82.9" y="123.9">EMIFILTER</text>
<text x="84.2" y="123.4">DSS64</text>
<text x="151.5" y="157.7">DSS65</text>
<text x="151.5" y="159.5">EMIFILTER</text>
</g>
<text font-size="1.5" fill="#840000" x="78.8" y="176.1" transform="rotate(-90 78.8 176.1)">AE-PCA9306</text>
<g font-size=".4">
<text x="200.7" y="34.3">GND1</text>
<text x="124.5" y="42">GND1</text>
<text x="43.2" y="50.8">+3V3</text>
<text x="63.5" y="59.7">GND1</text>
<text x="45.7" y="120.7">GND1</text>
<text x="86.4" y="130.9">GND1</text>
<text x="259.1" y="130.9">VCC</text>
<text x="53.3" y="138.5">GND1</text>
<text x="61" y="138.5">GND1</text>
<text x="68.6" y="138.5">GND1</text>
<text x="76.2" y="138.5">GND1</text>
<text x="61" y="153.7">+3V3</text>
<text x="261.6" y="151.2">GND1</text>
<text x="91.4" y="161.3">VCC</text>
<text x="40.6" y="163.9">+3V3</text>
<text x="138.4" y="163.9">GND1</text>
<text x="154.9" y="166.4">GND1</text>
<text x="40.6" y="171.5">GND1</text>
<text x="91.4" y="176.6">GND1</text>
</g>
</svg>
